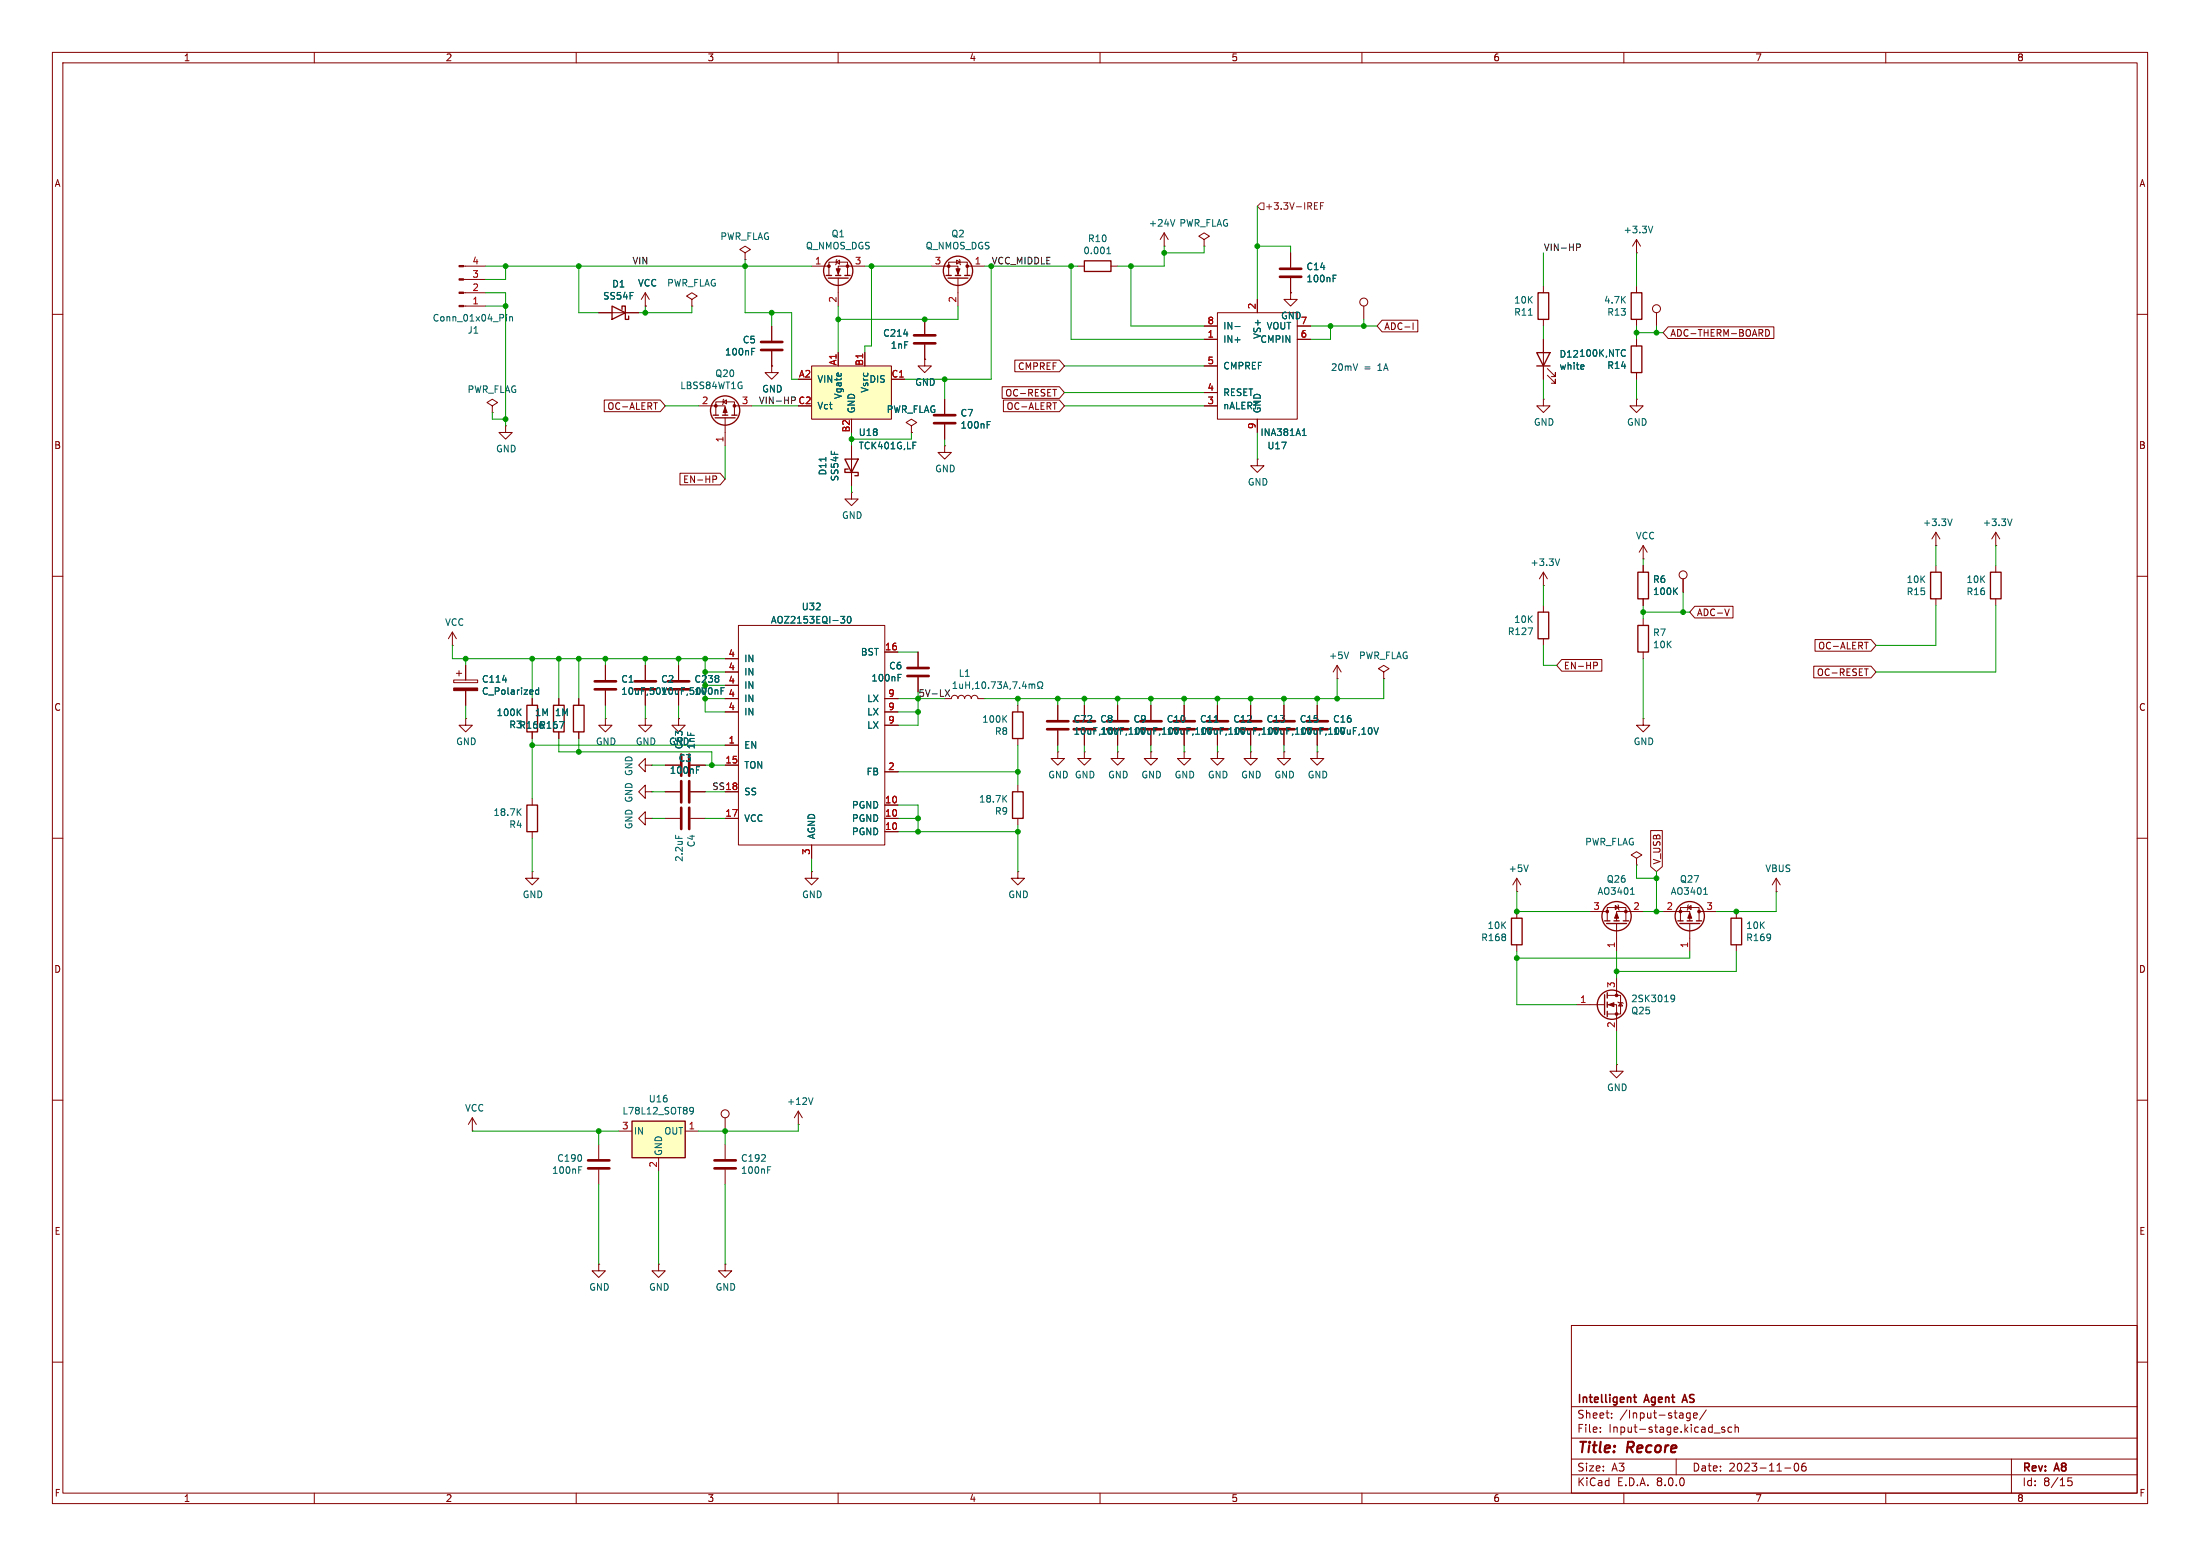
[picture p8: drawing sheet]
<svg xmlns="http://www.w3.org/2000/svg" width="420mm" height="297mm" viewBox="0 0 420 297" stroke-linecap="round" stroke-linejoin="round" font-family="sans-serif">
<g fill="none" stroke="#840000" stroke-width=".19">
<path d="M10 10h400v277h-400zM12 12h396v273h-396zM60 10v2M110 10v2M160 10v2M210 10v2M260 10v2M310 10v2M360 10v2M10 60h2M132.1 57.2l1-.7-1-.6-1 .6 1 .7v1.2M132.1 58.4h.1"/>
<path d="M142.2 48.3l1.1-.7-1.1-.6-1 .6 1 .7v1.2M142.2 49.5h.1M154.9 50.8h3.3M158.2 52.6v-2.6h3.6v2.6M159.6 50l.7-.3v.7zM159.8 49.5l-.3 1M160 53.1v5.3M165.1 50.8h-5.1v1.8M229.9 45.7l-1-.6 1-.6 1 .6-1 .6v1.3M229.9 47h.1M232.4 59.7h15.2v20.3h-15.2zM240 57.2v2.5"/>
<path d="M246.4 55.9v1.3h1.2l-1.2 1.2-1.3-1.2h1.3M246.4 55.9h.1M294.6 54.6v1.3M312.4 48.3h.1M312.4 45.7v2.6M312.4 54.6v1.3M312.4 45.7l-.7 1.3M312.4 45.7l.8 1.3M316.2 59.7v2.5M408 60h2M133.3 77.5h5.1v1.7M136.7 79.2v-2.5h3.5v2.5"/>
<path d="M138 76.7l.7-.4v.8zM138.2 76.2l-.3 1M138.4 79.8v5.3M140.2 77.5h3.3M147.3 69.9v1.2h1.3l-1.3 1.3-1.3-1.3h1.3M147.3 69.9h.1M147.3 62.2v2.8M147.3 67.1v2.8M229.9 77.5h2.5M229.9 64.8h2.5M229.9 74.9h2.5M229.9 69.9h2.5"/>
<path d="M229.9 62.2h2.5M247.6 64.8h2.6M247.6 62.2h2.6M294.6 76.2v1.3h1.3l-1.3 1.2-1.2-1.2h1.2M294.6 76.2h.1M294.6 61v1.2M294.6 64.8v7.6M295.4 71.6l1.5 1.6v-.8v.8h-.7M295.4 70.4l1.5 1.5v-.8v.8h-.7M312.4 76.2v1.3h1.3l-1.3 1.2-1.3-1.2h1.3M312.4 76.2h.1M312.4 61v1.2"/>
<path d="M312.4 64.8v1.2M312.4 71.1v1.3M240 87.6v1.3h1.3l-1.3 1.3-1.2-1.3h1.2M240 87.6h.1M240 80v2.6M10 110h2M313.7 106.7h.1M313.7 104.1l-.8 1.3M313.7 104.1v2.6M313.7 108v1.2M313.7 114.3v1.3M313.7 104.1l.8 1.3"/>
<path d="M408 110h2M86.6 129.8h4.6v.5h-4.6zM87.1 128.5h1M87.6 128v1M88.9 137.2v1.2h1.3l-1.3 1.3-1.3-1.3h1.3M88.9 137.2h.1M88.9 127v2.8M88.9 131.8v2.8M101.6 133.4v1.2M101.6 139.7v1.3M106.7 133.4v1.2M106.7 139.7v1.3"/>
<path d="M129.5 127v2.8M129.5 131.8v2.8M175.3 124.5v2.8M175.3 129.3v2.8M180.3 133.4h1.3a.64 .64 0 0 1 .6-.7 .64 .64 0 0 1 .7 .7 .64 .64 0 0 1 .6-.7 .64 .64 0 0 1 .6 .7 .64 .64 0 0 1 .7-.7 .64 .64 0 0 1 .6 .7 .64 .64 0 0 1 .7-.7 .64 .64 0 0 1 .6 .7h1.3M194.3 134.6v1.3M10 160h2M101.6 152.4v1.3M101.6 158.8v1.2M194.3 141v1.2M194.3 149.9v1.2M194.3 156.2v1.3"/>
<path d="M201.9 143.5v1.3h1.3l-1.3 1.3-1.2-1.3h1.2M201.9 143.5h.1M207 143.5v1.3h1.3l-1.3 1.3-1.3-1.3h1.3M207 143.5h.1M408 160h2M194.3 166.4v1.2h1.3l-1.3 1.3-1.3-1.3h1.3M194.3 166.4h.1M10 210h2M408 210h2M10 260h2M300 253h108v32h-108zM408 260h2"/>
<path d="M300 278.5h108M300 274.5h108M300 268.5h108M305.5 273.2v.2M305.5 272.5v.1M307.7 270.5v.2M307.7 269.8v.1M320 278.5v3M322.7 269.7v1.2l-.3 .3-.4-.1M322.7 269.8l-.5-.1-.3 .3 .2 .6h.6M323.3 270.2l.7-.2-.1-.2-.4-.1-.2 .2 .1 .7h.5M325.7 269.1l-1.3 1.9"/>
<path d="M327.2 273.5h1.2M329.2 272.5l-.3-.1-.2 .2v.2l.5 .2v.3h-.5M330.6 272.5l-.4-.1-.3 .3 .1 .6h.6M331.2 272.5l.2-.1 .4 .1 .1 .9M331.2 271.9v1.5M342.7 279.4l.2-.1a.8 .8 0 0 1 .5 .7 .8 .8 0 0 1-.5 .8 1 1 0 0 1-.2-1.4zM344.7 279.3a.59 .59 0 0 0-.8 .6v.6l.2 .2 .4 .1 .2-.2 .1-.5-.1-.2h-.5l-.3 .2M384 278.5v6.5M60 285v2M110 285v2M160 285v2M210 285v2"/>
<path d="M260 285v2M300 281.5h108M310 285v2M340.7 280.2h1.2M360 285v2M395.5 282.1h-.7l-.1 .7 .2-.1h.5l.2 .2-.1 .5-.2 .2-.6-.2"/>
<circle cx="316.2" cy="58.9" r=".76"/>
</g>
<path d="M311.8 266.7h.6M312 266.2v1.3l.4 .2M321.3 267.3h.7M321.6 266.2l-.5 1.5" fill="none" stroke="#840000" stroke-width=".3"/>
<g fill="none" stroke="#840000" stroke-width=".25">
<path d="M157.7 52.6h1M158.1 53.1h3.8M159.5 52.6h1M161.3 52.6h1M293.6 55.9h2.1v5.1h-2.1zM311.4 55.9h2v5.1h-2zM136.1 79.2h1.1M136.5 79.8h3.8M137.9 79.2h1M139.7 79.2h1M293.4 67.3h2.5l-1.3 2.6zM293.4 69.9h2.5"/>
<path d="M311.4 66h2v5.1h-2zM312.7 109.2h2v5.1h-2zM100.6 134.6h2v5.1h-2zM105.7 134.6h2v5.1h-2zM193.3 135.9h2v5.1h-2zM100.6 153.7h2v5.1h-2zM193.3 151.1h2v5.1h-2z"/>
<circle cx="160" cy="51.7" r="2.79"/>
<circle cx="138.4" cy="78.4" r="2.79"/>
</g>
<g fill="none" stroke="#006464" stroke-width=".19">
<path d="M315.5 43.2l-.4 1.2M143.5 67.1h.4M143.5 66.5h.6M235.8 62.3h.9M291.8 60.2h.7M302.2 69.6l.2 .3-.6 .2M302.3 70.4l-.1 .1M310 66.7l.3 .2M310.3 67.9l-.3 .1M248.6 83.1h.7M248.9 82l.1-.1v1.2M319.7 112.8l.5 .7"/>
<path d="M320.2 112.2l-.7 .7M95.9 129.8h.8M98.9 135.9l.6 .7M99.5 135.3l-.8 .8M102.8 131.3v1.2M102.8 131.7h-.3l-.3 .2 .1 .6h.5M137.7 131.9h.4M137.7 131.3h.6M171.4 129.3h.5M171.4 128.7h.6M181.9 131.4h.8M181.9 130.5l.4-.4v1.3"/>
<path d="M183.2 130.6l.1 .8h.3l.2-.1M183.8 130.6v.8M184.4 130.1v1.3M184.4 130.7h.7M185.1 130.1v1.3M185.8 131.4l-.2 .2M186.2 131.4h.8M186.2 130.5l.4-.4v1.3M187.6 130.2l.1-.1a.68 .68 0 0 1 .5 .7 .68 .68 0 0 1-.5 .6 .84 .84 0 0 1-.1-1.2zM188.7 131.3v.1M189.2 130.1h.8l-.5 1.3M190.4 130.1h.8l-.4 .5 .3 .1v.6l-.1 .1-.6-.1"/>
<path d="M191.6 131.4l.4-1.3 .4 1.3M191.6 137.1l.6 .8M191.7 131.1h.6M192.2 136.6l-.7 .7M192.9 131.4l-.1 .2M193.3 130.1h.9l-.6 1.3M194.6 131.3v.1M195.5 130.1l-.3 .9h.8M195.8 130.6v.8M196.5 130.6v.8M196.5 130.7l.3-.1 .2 .1M197 130.7l.2-.1h.3v.8"/>
<path d="M197 130.7v.7M198.1 131.4h.3v-.2a.54 .54 0 0 1-.3-.8 .54 .54 0 0 1 .8-.2l.2 .6-.3 .4v.2h.3M98.9 154.9l.6 .7M99.5 154.4l-.8 .7M191.6 152.4l.6 .7M192.2 151.8l-.7 .8"/>
</g>
<g fill="#840000" stroke="#840000" stroke-width=".19">
<path d="M159.6 51.3h.8l-.4 1z"/>
<path d="M138.4 77.7l.4 1h-.8z"/>
<path d="M86.6 131.3h4.6v.5h-4.6z"/>
<circle cx="161.8" cy="50.8" r=".25"/>
<circle cx="158.2" cy="50.8" r=".25"/>
<circle cx="136.7" cy="77.5" r=".25"/>
<circle cx="140.2" cy="77.5" r=".25"/>
</g>
<path d="M145.3 66.8h4.1M145.3 65.3h4.1M127.5 131.6h4.1M127.5 130h4.1M173.2 129h4.1M173.2 127.5h4.1" fill="none" stroke="#840000" stroke-width=".51"/>
<path d="M154.9 69.9h15.3v10.1h-15.3z" fill="#ffffc2"/>
<g fill="none" stroke="#840000" stroke-width=".19">
<path d="M260.3 58.4v2.6M154.9 69.9h15.3v10.1h-15.3zM160 67.3v2.6M165.1 67.3v2.6M170.2 72.4h2.5M162.6 94v1.3h1.2l-1.2 1.2-1.3-1.2h1.3M162.6 94h.1M162.6 85.1v7.6"/>
<circle cx="260.4" cy="57.7" r=".76"/>
</g>
<path d="M157.7 87.3v.7M174.3 84.4h.6" fill="none" stroke="#006464" stroke-width=".19"/>
<path d="M161.3 87.6h2.5l-1.2 2.6zM161.9 89.5h-.6v.7h2.5v.6h-.6" fill="none" stroke="#840000" stroke-width=".25"/>
<path d="M120.6 214h10.2v7h-10.2z" fill="#ffffc2"/>
<g fill="none" stroke="#840000" stroke-width=".25">
<path d="M116.8 58.4l2.6 1.3-2.6 1.3zM118.7 59.1v-.7h.7v2.6h.6v-.7M180.6 52.6h1M181 53.1h3.8M182.4 52.6h1M184.1 52.6h1.1M207 49.8h5.1v2h-5.1zM293.6 116.8h2.1v5.1h-2.1zM312.7 119.4h2v5.1h-2zM368.6 109.2h2v5.1h-2zM380 109.2h2v5.1h-2zM109.5 134.6h2v5.1h-2z"/>
<path d="M288.5 175.3h2.1v5h-2.1zM306.3 175.8h1M306.7 176.3h3.8M308.1 175.8h1M309.9 175.8h1M320.3 175.8h1M320.7 176.3h3.8M322.1 175.8h1M323.8 175.8h1.1M330.5 175.3h2v5h-2zM306.3 189.9v3.8M306.8 189.5v1"/>
<path d="M306.8 191.3v1M306.8 193v1.1M120.6 214h10.2v7h-10.2z"/>
<circle cx="182.9" cy="51.7" r="2.79"/>
<circle cx="308.6" cy="174.9" r="2.79"/>
<circle cx="322.6" cy="174.9" r="2.79"/>
<circle cx="307.7" cy="191.8" r="2.79"/>
</g>
<g fill="none" stroke="#840000" stroke-width=".19">
<path d="M88.5 50.8h4.2M88.5 53.3h4.2M88.5 55.9h4.2M88.5 58.4h4.2M114.3 59.7h7.6M123.2 58.4h.1M123.2 55.9l-.8 1.3M123.2 55.9v2.5M123.2 55.9l.8 1.3M177.8 50.8h5.1v1.8M181.1 52.6v-2.6h3.6v2.6M182.6 49.7l.7 .3-.7 .4z"/>
<path d="M182.9 53.1v5.3M183.1 49.5l.3 1M184.7 50.8h3.3M205.7 50.8h1.3M212.1 50.8h1.3M222.2 47h.1M222.2 44.5l.8 1.2M222.2 44.5v2.5M222.2 44.5l-.7 1.2M240 57.2v2.5M246.4 55.9h.1M246.4 48.3v2.8"/>
<path d="M246.4 53.1v2.8M94 77.5l1-.7-1-.6-1 .6 1 .7v1.2M94 78.7h.1M115.4 76.4h10.6l1 1.1-1 1.1h-10.6zM124.8 76.9h.7M147.3 69.9h.1M147.3 62.2v2.8M147.3 67.1v2.8M160 67.3v2.6M165.1 67.3v2.6M170.2 72.4h2.5M176.5 68.6v1.3h1.3l-1.3 1.2-1.2-1.2h1.2"/>
<path d="M176.5 68.6h.1M176.5 61v2.8M176.5 65.8v2.8M180.3 76.2v2.8M191.3 73.8h10.9l1 1.1-1 1.1h-10.9zM191.6 76.4h10.6l1 1.1-1 1.1h-10.6zM193.7 68.7h8.5l1 1.2-1 1.1h-8.5zM201 74.3h.7M201 76.9h.7M229.9 64.8h2.5M229.9 77.5h2.5M229.9 74.9h2.5"/>
<path d="M229.9 69.9h2.5M229.9 62.2h2.5M247.6 64.8h2.6M247.6 62.2h2.6M263.8 61.1h6.9v2.2h-6.9l-.9-1.1zM269.8 61.6v1.3M294.6 64.8v2.5M294.6 69.9v2.5M312.4 64.8v1.2M312.4 71.1v1.3M318.5 62.4h20.1v2.2h-20.1l-1-1.1zM337.1 62.9a.64 .64 0 0 1 .7 .6 .64 .64 0 0 1-.7 .7z"/>
<path d="M96.5 81.3v1.3h1.3l-1.3 1.2-1.3-1.2h1.3M96.5 81.3h.1M129.8 90.3h7.7l.9 1.1-.9 1.2h-7.7zM136.1 90.8h.5l.2 .3-.1 .3-.6 .1M162.6 85.1v2.5M162.6 90.2v2.5M174 81.3l1-.7-1-.6-1 .6 1 .7v1.3M174 82.6h.1M180.3 85.1v1.3h1.3l-1.3 1.2-1.2-1.2h1.2M180.3 85.1h.1M180.3 81v2.8M240 80v2.6"/>
<path d="M141 119.4h27.9v41.9h-27.9zM294.6 111.8h.1M294.6 109.2l-.7 1.3M294.6 109.2v2.6M294.6 115.6v1.2M294.6 109.2l.8 1.3M313.7 108v1.2M313.7 114.3v1.3M313.7 118.1v1.3M321.3 110.5v2.5M323.5 115.7h7.3v2.3h-7.3l-.9-1.2zM330.1 116.2l-.4 1.3"/>
<path d="M369.6 104.1h.1M369.6 101.6l-.8 1.3M369.6 101.6v2.5M369.6 108v1.2M369.6 114.3v1.3M369.6 101.6l.7 1.3M381 104.1h.1M381 101.6l-.8 1.3M381 101.6v2.5M381 108v1.2M381 114.3v1.3M381 101.6l.8 1.3"/>
<path d="M86.4 123.2h.1M86.4 120.7l-.8 1.2M86.4 120.7v2.5M86.4 120.7l.7 1.2M88.9 127v2.8M88.9 131.8v2.8M101.6 133.4v1.2M101.6 139.7v1.3M106.7 133.4v1.2M106.7 139.7v1.3M110.5 133.4v1.2M110.5 139.7v1.3"/>
<path d="M115.6 137.2v1.2h1.2l-1.2 1.3-1.3-1.3h1.3M115.6 137.2h.1M115.6 127v2.8M115.6 131.8v2.8M123.2 137.2v1.2h1.3l-1.3 1.3-1.3-1.3h1.3M123.2 137.2h.1M123.2 127v2.8M123.2 131.8v2.8M129.5 137.2v1.2h1.3l-1.3 1.3-1.2-1.3h1.2M129.5 137.2h.1M129.5 127v2.8M129.5 131.8v2.8"/>
<path d="M138.4 135.9h2.6M138.4 133.4h2.6M138.4 130.8h2.6M138.4 128.3h2.6M138.4 125.7h2.6M168.9 124.5h2.5M168.9 135.9h2.5M168.9 133.4h2.5M168.9 138.4h2.5M175.3 124.5v2.8M175.3 129.3v2.8M201.9 134.6v2.8"/>
<path d="M201.9 139.4v2.8M207 134.6v2.8M207 139.4v2.8M213.4 134.6v2.8M213.4 139.4v2.8M219.7 134.6v2.8M219.7 139.4v2.8M226.1 134.6v2.8M226.1 139.4v2.8M232.4 134.6v2.8M232.4 139.4v2.8M238.8 134.6v2.8"/>
<path d="M238.8 139.4v2.8M245.1 134.6v2.8M245.1 139.4v2.8M251.5 134.6v2.8M251.5 139.4v2.8M255.3 129.5h.1M255.3 127l-.8 1.3M255.3 127v2.5M255.3 127l.7 1.3M264.2 128.3l1-.7-1-.6-1.1 .6 1.1 .7v1.2M264.2 129.5h.1M294.6 121.9v1.3"/>
<path d="M298.1 125.9h7.7v2.2h-7.7l-.9-1.1zM304.2 126.4h.5l.3 .2-.2 .4-.6 .1M313.7 137.2v1.2h1.3l-1.3 1.3-1.3-1.3h1.3M313.7 137.2h.1M313.7 124.5v1.2M346.3 127.2h10.9l.9 1.1-.9 1.1h-10.9zM346.5 122.1h10.7l.9 1.1-.9 1.1h-10.7zM355.9 127.7h.7M355.9 122.6h.7M123.2 151.1v-1.2l-1.3 1.2 1.3 1.3v-1.3h1.3M123.2 146.1v-1.3l-1.3 1.3 1.3 1.2v-1.2h1.3M123.2 156.2v-1.3l-1.3 1.3 1.3 1.3v-1.3h1.3"/>
<path d="M124.5 151.1h.1M124.5 146.1h.1M124.5 156.2h.1M127 156.2h2.8M127 146.1h2.8M127 151.1h2.8M131.8 156.2h2.8M131.8 146.1h2.8M131.8 151.1h2.8M138.4 156.2h2.6M138.4 146.1h2.6M138.4 151.1h2.6"/>
<path d="M138.4 142.2h2.6M168.9 156.2h2.5M168.9 158.8h2.5M168.9 153.7h2.5M168.9 147.3h2.5M213.4 143.5v1.3h1.2l-1.2 1.3-1.3-1.3h1.3M213.4 143.5h.1M219.7 143.5v1.3h1.3l-1.3 1.3-1.3-1.3h1.3M219.7 143.5h.1M226.1 143.5v1.3h1.2l-1.2 1.3-1.3-1.3h1.3M226.1 143.5h.1M232.4 143.5v1.3h1.3l-1.3 1.3-1.3-1.3h1.3"/>
<path d="M232.4 143.5h.1M238.8 143.5v1.3h1.2l-1.2 1.3-1.3-1.3h1.3M238.8 143.5h.1M245.1 143.5v1.3h1.3l-1.3 1.3-1.3-1.3h1.3M245.1 143.5h.1M251.5 143.5v1.3h1.2l-1.2 1.3-1.3-1.3h1.3M251.5 143.5h.1M315.1 158.5h2.2v6.9l-1.1 1-1.1-1zM101.6 166.4v1.2h1.3l-1.3 1.3-1.3-1.3h1.3M101.6 166.4h.1M154.9 166.4v1.2h1.3l-1.3 1.3-1.2-1.3h1.2M154.9 166.4h.1"/>
<path d="M154.9 161.3v2.5M289.6 170.2h.1M289.6 167.6v2.6M289.6 174v1.3M289.6 167.6l-.8 1.3M289.6 167.6l.7 1.3M303.5 174h3.3M306.8 175.8v-2.6h3.6v2.6M308.4 172.8l.6 .4-.6 .4zM308.6 176.3v5.3M308.9 172.7l.2 1M312.4 163.8l1-.6-1-.6-1 .6 1 .6v1.3"/>
<path d="M312.4 165.1h.1M313.7 174h-5.1v1.8M317.5 174h5.1v1.8M320.8 175.8v-2.6h3.6v2.6M322.2 173.2l.6-.4v.8zM322.3 172.7l-.2 1M322.6 176.3v5.3M324.4 174h3.3M331.5 174v1.3M339.1 170.2h.1M339.1 167.6l-.8 1.3M339.1 167.6v2.6"/>
<path d="M339.1 167.6l.8 1.3M289.6 180.3v1.3M301 191.8h5.3M306.8 191.8h1.8v5.1M306.8 190h2.6v3.5h-2.6M308.6 186.7v3.3M308.9 191.3l1 .2M309.4 191.4l.4 .6h-.8zM331.5 180.3v1.3M90.2 215.9h.1M90.2 213.4l-.8 1.2M90.2 213.4v2.5"/>
<path d="M90.2 213.4l.7 1.2M114.3 218.4v2.8M118.1 215.9h2.5M130.8 215.9h2.5M138.4 213.4v2.5M138.4 218.4v2.8M152.4 214.6h.1M152.4 212.1l-.8 1.3M152.4 212.1v2.5M152.4 212.1l.8 1.3M308.6 203.2v1.3h1.3l-1.3 1.2-1.3-1.2h1.3M308.6 203.2h.1"/>
<path d="M114.3 223.3v2.8M125.7 221v2.5M138.4 223.3v2.8M114.3 241.3v1.3h1.3l-1.3 1.2-1.3-1.2h1.3M114.3 241.3h.1M125.7 241.3v1.3h1.3l-1.3 1.2-1.2-1.2h1.2M125.7 241.3h.1M138.4 241.3v1.3h1.3l-1.3 1.2-1.2-1.2h1.2M138.4 241.3h.1"/>
<circle cx="321.3" cy="109.7" r=".76"/>
<circle cx="138.4" cy="212.6" r=".76"/>
</g>
<g fill="none" stroke="#006464" stroke-width=".19">
<path d="M211.3 48.4h.7M211.3 47.5l.4-.3v1.2M224.3 41.9l-.4 1.3M254.5 53.1h.4M254.5 52.5h.6M96.7 60v.1M96.7 60.4v.9M97.3 60.4v.9M97.3 60.6l.2-.2 .3 .1v.8M143.5 67.1h.4M143.5 66.5h.6M172.5 63.8h.8"/>
<path d="M235.8 62.3h.9M302.2 69.6l.2 .3-.6 .2M302.3 70.4l-.1 .1M310 66.7l.3 .2M310.3 67.9l-.3 .1M157.7 87.3v.7M174.3 84.4h.6M188.5 81.1h.4M188.5 80.5h.6M248.6 83.1h.7M248.9 82l.1-.1v1.2M372.7 99.1l-.5 1.2"/>
<path d="M384.1 99.1l-.4 1.2M160.5 117.7h.8l-.5 .4 .4 .2 .1 .4-.3 .2h-.3M161.9 117.7h.1a.68 .68 0 0 1 .5 .6 .68 .68 0 0 1-.5 .6 .84 .84 0 0 1-.1-1.2zM291.7 119.9h.9l-.6 1.2M297.7 106.7l-.4 1.2M319.7 112.8l.5 .7M320.2 112.2l-.7 .7M95.9 129.8h.8M98.9 135.9l.6 .7M99.5 135.3l-.8 .8M102.8 131.3v1.2M102.8 131.7h-.3l-.3 .2 .1 .6h.5"/>
<path d="M106.8 137.7h.9l-.6 1.3M137.7 131.9h.4M137.7 131.3h.6M171.4 129.3h.5M171.4 128.7h.6M231.8 137.8h.7M257.5 124.5l-.5 1.2M262.3 138.9l.4 1.3 .4-1.3M129 159.4v.6M133 147h.4M133 146.3h.6M291.8 165.1l-.5 1.3"/>
<path d="M311.3 170.7h.7M325.2 170.7h.8M319.1 190l.4-.1 .2 .3a.84 .84 0 0 1-.4 1h-.2M319.7 190.5l-.2 .2h-.4M131.7 211.5l.4-.1 .3 .2a.84 .84 0 0 1-.4 1h-.2M132.4 211.9l-.3 .3-.4-.2M155.2 209.5l-.4 1.3M110.5 223.3h.4M110.5 222.7h.6M146.5 223.3h.5M146.5 222.7h.6"/>
</g>
<g fill="none" stroke="#840000" stroke-width=".51">
<path d="M244.3 52.8h4.1M244.3 51.3h4.1M174.5 65.5h4.1M174.5 64h4.1M178.3 79.2h4.1M178.3 80.8h4.1M113.5 131.6h4.1M113.5 130h4.1M121.2 131.6h4M121.2 130h4M199.9 139.2h4.1M199.9 137.7h4.1"/>
<path d="M205 139.2h4M205 137.7h4M211.3 139.2h4.1M211.3 137.7h4.1M217.7 139.2h4M217.7 137.7h4M224 139.2h4.1M224 137.7h4.1M230.4 139.2h4M230.4 137.7h4M236.7 139.2h4.1M236.7 137.7h4.1"/>
<path d="M243.1 139.2h4M243.1 137.7h4M249.4 139.2h4.1M249.4 137.7h4.1M130 144v4.1M130 149.1v4.1M130 154.2v4M131.6 144v4.1M131.6 149.1v4.1M131.6 154.2v4M112.3 223h4M112.3 221.5h4"/>
<path d="M136.4 223h4.1M136.4 221.5h4.1"/>
</g>
<g fill="#840000" stroke="#840000" stroke-width=".19">
<path d="M322.6 174.2l.4 1.1h-.8z"/>
<path d="M307.1 191.8l1-.4v.8z"/>
<path d="M182.5 51.3h.8l-.4 1z"/>
<path d="M308.6 174.2l.4 1.1h-.8z"/>
<path d="M87.6 50.7h.9v.2h-.9z"/>
<path d="M87.6 53.2h.9v.3h-.9z"/>
<path d="M87.6 55.8h.9v.2h-.9z"/>
<path d="M87.6 58.3h.9v.2h-.9z"/>
<circle cx="320.8" cy="174" r=".25"/>
<circle cx="324.4" cy="174" r=".25"/>
<circle cx="308.6" cy="193.5" r=".25"/>
<circle cx="308.6" cy="190" r=".25"/>
<circle cx="181.1" cy="50.8" r=".25"/>
<circle cx="184.7" cy="50.8" r=".25"/>
<circle cx="310.4" cy="174" r=".25"/>
<circle cx="306.8" cy="174" r=".25"/>
</g>
<path d="M240.7 38.7h.6v1.3h-.6l-.7-.6zM250.9 39.3h.5M250.9 39.9h.6M250.9 38.7h.6M252.1 39.3h.4M252.7 38.7h-.6v1.2" fill="none" stroke="#725600" stroke-width=".19"/>
<path d="M301 46.6h.5l.2 .2-.1 .4h-.6M151.1 75.8h.5l.2 .2M151.8 76.2l-.2 .2h-.5M180.4 131.7l.9 1.2M181.3 131.7l-.9 1.2" fill="none" stroke="#0f0f0f" stroke-width=".19"/>
<g fill="none" stroke="#009600" stroke-width=".19">
<path d="M240 39.4v17.8M92.7 50.8h62.2M92.7 55.9h3.8v25.4M92.7 58.4h3.8M96.5 50.8v2.5h-3.8M110.5 50.8v8.9h3.8M123.2 58.4v1.3M132.1 58.4v1.3h-10.2M142.2 49.5v10.2h8.9v12.7h1.3M147.3 59.7v2.5M160 58.4v8.9M165.1 50.8h12.7"/>
<path d="M166.4 50.8v15.2h-1.3v1.3M182.9 58.4v2.6h-22.9M188 50.8h17.7M189.2 50.8v21.6h-16.5M204.5 50.8v14h25.4M215.9 50.8v11.4h14M222.2 47v3.8h-8.8M229.9 47v1.3h-7.7M240 47h6.4v1.3M294.6 48.3v6.3M312.4 48.3v6.3M94 78.7v1.3h2.5"/>
<path d="M127 77.5h6.3M143.5 77.5h8.9M180.3 72.4v3.8M203.2 77.5h26.7M203.2 74.9h26.7M203.2 69.9h26.7M250.2 62.2h12.7M254 62.2v2.6h-3.8M260.3 61v1.2M294.6 62.2v2.6M294.6 72.4v3.8M312.4 62.2v2.6"/>
<path d="M312.4 72.4v3.8M312.4 63.5h5.1M316.2 62.2v1.3M138.4 85.1v6.3M162.6 82.6v2.5M162.6 92.7v1.3M174 82.6v1.2h-11.4M180.3 83.8v1.3M240 82.6v5M294.6 111.8v3.8M313.7 106.7v1.3M313.7 115.6v2.5"/>
<path d="M313.7 116.8h8.9M321.3 113v3.8M369.6 115.6v7.6h-11.5M369.6 104.1v3.9M381 104.1v3.9M381 115.6v12.7h-22.9M86.4 123.2v2.5h52M88.9 125.7v1.3M88.9 134.6v2.6M101.6 125.7v7.7M106.7 125.7v7.7M110.5 125.7v7.7"/>
<path d="M115.6 125.7v1.3M115.6 134.6v2.6M123.2 125.7v1.3M123.2 134.6v2.6M129.5 125.7v1.3M129.5 134.6v2.6M134.6 133.4h3.8M134.6 128.3h3.8M134.6 125.7v10.2h3.8M134.6 130.8h3.8M171.4 133.4h8.9M171.4 124.5h3.9"/>
<path d="M171.4 135.9h3.9M175.3 133.4v5h-3.9M194.3 133.4v1.2M201.9 133.4v1.2M207 133.4v1.2M213.4 133.4v1.2M219.7 133.4v1.2M226.1 133.4v1.2M232.4 133.4v1.2M238.8 133.4v1.2M245.1 133.4v1.2M251.5 133.4v1.2"/>
<path d="M255.3 129.5v3.9M264.2 129.5v3.9h-76.2M294.6 123.2v3.8h2.6M313.7 125.7v11.5M101.6 141v11.4M101.6 142.2h36.8M106.7 141v2.5h29.2v2.6M110.5 141v2.5M124.5 151.1h2.5M124.5 156.2h2.5M124.5 146.1h2.5M134.6 151.1h3.8"/>
<path d="M134.6 156.2h3.8M134.6 146.1h3.8M171.4 153.7h3.9v5.1M171.4 156.2h3.9M171.4 158.8h22.9M171.4 147.3h22.9M194.3 142.2v7.7M194.3 157.5v8.9M201.9 142.2v1.3M207 142.2v1.3M213.4 142.2v1.3M219.7 142.2v1.3"/>
<path d="M226.1 142.2v1.3M232.4 142.2v1.3M238.8 142.2v1.3M245.1 142.2v1.3M251.5 142.2v1.3M101.6 160v6.4M154.9 163.8v2.6M289.6 170.2v3.8h13.9M312.4 165.1v2.5h3.8M313.7 174h3.8M316.2 166.4v7.6M339.1 170.2v3.8h-11.4"/>
<path d="M289.6 181.6v10.2h11.4M308.6 181.6v5.1M308.6 196.9v6.3M322.6 181.6v1.3h-33M331.5 181.6v3.8h-22.9M90.2 215.9h27.9M114.3 215.9v2.5M138.4 215.9v2.5M152.4 214.6v1.3h-19.1M114.3 226.1v15.2M125.7 223.5v17.8M138.4 226.1v15.2"/>
</g>
<g fill="#009600" stroke="#009600" stroke-width=".19">
<circle cx="110.5" cy="50.8" r=".46"/>
<circle cx="142.2" cy="50.8" r=".46"/>
<circle cx="106.7" cy="125.7" r=".46"/>
<circle cx="110.5" cy="125.7" r=".46"/>
<circle cx="115.6" cy="125.7" r=".46"/>
<circle cx="96.5" cy="58.4" r=".46"/>
<circle cx="96.5" cy="50.8" r=".46"/>
<circle cx="123.2" cy="125.7" r=".46"/>
<circle cx="96.5" cy="80" r=".46"/>
<circle cx="110.5" cy="143.5" r=".46"/>
<circle cx="101.6" cy="142.2" r=".46"/>
<circle cx="135.9" cy="146.1" r=".46"/>
<circle cx="134.6" cy="133.4" r=".46"/>
<circle cx="134.6" cy="130.8" r=".46"/>
<circle cx="134.6" cy="125.7" r=".46"/>
<circle cx="134.6" cy="128.3" r=".46"/>
<circle cx="175.3" cy="133.4" r=".46"/>
<circle cx="101.6" cy="125.7" r=".46"/>
<circle cx="88.9" cy="125.7" r=".46"/>
<circle cx="129.5" cy="125.7" r=".46"/>
<circle cx="175.3" cy="135.9" r=".46"/>
<circle cx="162.6" cy="83.8" r=".46"/>
<circle cx="123.2" cy="59.7" r=".46"/>
<circle cx="147.3" cy="59.7" r=".46"/>
<circle cx="213.4" cy="133.4" r=".46"/>
<circle cx="207" cy="133.4" r=".46"/>
<circle cx="201.9" cy="133.4" r=".46"/>
<circle cx="194.3" cy="147.3" r=".46"/>
<circle cx="194.3" cy="158.8" r=".46"/>
<circle cx="194.3" cy="133.4" r=".46"/>
<circle cx="160" cy="61" r=".46"/>
<circle cx="166.4" cy="50.8" r=".46"/>
<circle cx="176.5" cy="61" r=".46"/>
<circle cx="180.3" cy="72.4" r=".46"/>
<circle cx="175.3" cy="158.8" r=".46"/>
<circle cx="175.3" cy="156.2" r=".46"/>
<circle cx="138.4" cy="215.9" r=".46"/>
<circle cx="114.3" cy="215.9" r=".46"/>
<circle cx="289.6" cy="182.9" r=".46"/>
<circle cx="308.6" cy="185.4" r=".46"/>
<circle cx="331.5" cy="174" r=".46"/>
<circle cx="226.1" cy="133.4" r=".46"/>
<circle cx="232.4" cy="133.4" r=".46"/>
<circle cx="219.7" cy="133.4" r=".46"/>
<circle cx="204.5" cy="50.8" r=".46"/>
<circle cx="215.9" cy="50.8" r=".46"/>
<circle cx="222.2" cy="48.3" r=".46"/>
<circle cx="240" cy="47" r=".46"/>
<circle cx="312.4" cy="63.5" r=".46"/>
<circle cx="260.3" cy="62.2" r=".46"/>
<circle cx="254" cy="62.2" r=".46"/>
<circle cx="316.2" cy="63.5" r=".46"/>
<circle cx="313.7" cy="116.8" r=".46"/>
<circle cx="321.3" cy="116.8" r=".46"/>
<circle cx="316.2" cy="174" r=".46"/>
<circle cx="316.2" cy="167.6" r=".46"/>
<circle cx="289.6" cy="174" r=".46"/>
<circle cx="245.1" cy="133.4" r=".46"/>
<circle cx="238.8" cy="133.4" r=".46"/>
<circle cx="251.5" cy="133.4" r=".46"/>
<circle cx="255.3" cy="133.4" r=".46"/>
</g>
<g font-size="2.8" fill="#840000">
<text x="301" y="277.9">Title:</text>
<text x="310.6" y="277.9">Recore</text>
</g>
<g font-size="2.1" fill="#840000">
<text x="301" y="268.2">Intelligent</text>
<text x="314.1" y="268.2">Agent</text>
<text x="322" y="268.2">AS</text>
<text x="301" y="273.7">File:</text>
<text x="301" y="271">Sheet:</text>
<text x="307.1" y="273.7">Input-stage.kicad_sch</text>
<text x="309.2" y="271">/Input-stage/</text>
<text x="301" y="281.1">Size:</text>
<text x="307.6" y="281.1">A3</text>
<text x="323" y="281.1">Date:</text>
<text x="330" y="281.1">2023-11-06</text>
<text x="386" y="281.3">Rev:</text>
<text x="392.4" y="281.3">A8</text>
<text x="301" y="283.9">KiCad</text>
<text x="308.7" y="283.9">E.D.A.</text>
<text x="316.3" y="283.9">8.0.0</text>
<text x="386" y="283.9">Id:</text>
<text x="390.1" y="283.9">8/15</text>
</g>
<g font-size="1.8" fill="#840000">
<text x="35" y="11.9">1</text>
<text x="85" y="11.9">2</text>
<text x="135" y="11.9">3</text>
<text x="185" y="11.9">4</text>
<text x="235" y="11.9">5</text>
<text x="285" y="11.9">6</text>
<text x="335" y="11.9">7</text>
<text x="385" y="11.9">8</text>
<text x="10.3" y="35.9">A</text>
<text x="408.3" y="35.9">A</text>
<text x="264.2" y="63.2">ADC-I</text>
<text x="318.8" y="64.5">ADC-THERM-BOARD</text>
<text x="194.2" y="70.8">CMPREF</text>
<text x="191.8" y="75.9">OC-RESET</text>
<text x="115.9" y="78.4">OC-ALERT</text>
<text x="192.1" y="78.4">OC-ALERT</text>
<text x="10.3" y="85.9">B</text>
<text x="408.2" y="85.9">B</text>
<text x="130.3" y="92.4">EN-HP</text>
<text x="323.8" y="117.8">ADC-V</text>
<text x="347" y="124.1">OC-ALERT</text>
<text x="298.4" y="128">EN-HP</text>
<text x="346.7" y="129.2">OC-RESET</text>
<text x="10.3" y="135.9">C</text>
<text x="408.2" y="135.9">C</text>
<text x="317.2" y="165.1" transform="rotate(-90 317.2 165.1)">V_USB</text>
<text x="10.3" y="185.9">D</text>
<text x="408.2" y="185.9">D</text>
<text x="10.3" y="235.9">E</text>
<text x="408.3" y="235.9">E</text>
<text x="10.3" y="285.9">F</text>
<text x="35" y="286.9">1</text>
<text x="85" y="286.9">2</text>
<text x="135" y="286.9">3</text>
<text x="185" y="286.9">4</text>
<text x="235" y="286.9">5</text>
<text x="285" y="286.9">6</text>
<text x="335" y="286.9">7</text>
<text x="385" y="286.9">8</text>
<text x="408.3" y="285.9">F</text>
</g>
<text font-size="1.8" fill="#725600" x="241.4" y="40.2">+3.3V-IREF</text>
<g font-size="1.8" fill="#006464">
<text x="137.4" y="46">PWR_FLAG</text>
<text x="153.7" y="47.8">Q_NMOS_DGS</text>
<text x="158.6" y="45.5">Q1</text>
<text x="176.6" y="47.8">Q_NMOS_DGS</text>
<text x="181.5" y="45.5">Q2</text>
<text x="207.6" y="46.4">R10</text>
<text x="219.2" y="43.5">+24V</text>
<text x="225.1" y="43.5">PWR_FLAG</text>
<text x="309.9" y="44.7">+3.3V</text>
<text x="206.7" y="48.7">0.001</text>
<text x="249.3" y="51.8">C14</text>
<text x="115" y="57.4">SS54F</text>
<text x="116.8" y="55.1">D1</text>
<text x="121.7" y="54.9">VCC</text>
<text x="127.3" y="54.9">PWR_FLAG</text>
<text x="249.3" y="54.1">100nF</text>
<text x="289" y="58.1">10K</text>
<text x="306.1" y="58.1">4.7K</text>
<text x="82.5" y="61.6">Conn_01x04_Pin</text>
<text x="89.2" y="63.9">J1</text>
<text x="141.7" y="65.7">C5</text>
<text x="168.5" y="64.5">C214</text>
<text x="233.4" y="65.6">IN+</text>
<text x="233.4" y="63.1">IN-</text>
<text x="240.5" y="65.6">CMPIN</text>
<text x="240.9" y="64.8" transform="rotate(-90 240.9 64.8)">VS+</text>
<text x="241.7" y="63.1">VOUT</text>
<text x="244.5" y="61.1">GND</text>
<text x="289" y="60.5">R11</text>
<text x="306.7" y="60.5">R13</text>
<text x="138.3" y="68">100nF</text>
<text x="169.9" y="66.8">1nF</text>
<text x="233.4" y="70.7">CMPREF</text>
<text x="297.6" y="68.5">D12</text>
<text x="297.6" y="70.8">white</text>
<text x="301.4" y="68.3">100K,NTC</text>
<text x="306.7" y="70.6">R14</text>
<text x="89.2" y="75.2">PWR_FLAG</text>
<text x="129.8" y="74.5">LBSS84WT1G</text>
<text x="136.5" y="72.2">Q20</text>
<text x="145.4" y="75.1">GND</text>
<text x="156" y="73.3">VIN</text>
<text x="160.9" y="76.3" transform="rotate(-90 160.9 76.3)">Vgate</text>
<text x="165.9" y="73.3">DIS</text>
<text x="166" y="75.1" transform="rotate(-90 166 75.1)">Vsrc</text>
<text x="174.6" y="73.8">GND</text>
<text x="233.4" y="75.8">RESET</text>
<text x="156" y="78.3">Vct</text>
<text x="163.4" y="79" transform="rotate(-90 163.4 79)">GND</text>
<text x="163.8" y="83.4">U18</text>
<text x="169.2" y="79">PWR_FLAG</text>
<text x="183.3" y="79.7">C7</text>
<text x="183.3" y="82">100nF</text>
<text x="233.4" y="78.3">nALERT</text>
<text x="240.5" y="83.4">INA381A1</text>
<text x="240.9" y="79" transform="rotate(-90 240.9 79)">GND</text>
<text x="292.7" y="81.5">GND</text>
<text x="310.5" y="81.5">GND</text>
<text x="94.6" y="86.5">GND</text>
<text x="163.8" y="86">TCK401G,LF</text>
<text x="241.9" y="86">U17</text>
<text x="157.9" y="90.8" transform="rotate(-90 157.9 90.8)">D11</text>
<text x="160.2" y="92" transform="rotate(-90 160.2 92)">SS54F</text>
<text x="178.4" y="90.3">GND</text>
<text x="238.1" y="92.9">GND</text>
<text x="160.7" y="99.2">GND</text>
<text x="367" y="100.6">+3.3V</text>
<text x="378.4" y="100.6">+3.3V</text>
<text x="312.2" y="103.1">VCC</text>
<text x="292.1" y="108.2">+3.3V</text>
<text x="315.5" y="111.5">R6</text>
<text x="315.5" y="113.8">100K</text>
<text x="363.9" y="113.8">R15</text>
<text x="363.9" y="111.5">10K</text>
<text x="375.3" y="113.8">R16</text>
<text x="375.3" y="111.5">10K</text>
<text x="84.9" y="119.7">VCC</text>
<text x="147.1" y="119.2">AOZ2153EQI-30</text>
<text x="153" y="116.7">U32</text>
<text x="289" y="119.1">10K</text>
<text x="164.2" y="125.3">BST</text>
<text x="287.8" y="121.4">R127</text>
<text x="315.5" y="121.6">R7</text>
<text x="315.5" y="123.9">10K</text>
<text x="91.9" y="130.5">C114</text>
<text x="118.5" y="130.5">C1</text>
<text x="126.1" y="130.5">C2</text>
<text x="132.5" y="130.5">C238</text>
<text x="142" y="131.7">IN</text>
<text x="142" y="129.1">IN</text>
<text x="142" y="126.6">IN</text>
<text x="166.3" y="130.3">100nF</text>
<text x="169.6" y="128">C6</text>
<text x="182.9" y="129.4">L1</text>
<text x="253.6" y="126">+5V</text>
<text x="259.3" y="126">PWR_FLAG</text>
<text x="91.9" y="132.8">C_Polarized</text>
<text x="94.7" y="136.9">100K</text>
<text x="102" y="136.9">1M</text>
<text x="105.8" y="136.9">1M</text>
<text x="118.5" y="132.8">10uF,50V10uF,50V</text>
<text x="132.5" y="132.8">100nF</text>
<text x="142" y="136.8">IN</text>
<text x="142" y="134.2">IN</text>
<text x="165.5" y="136.8">LX</text>
<text x="165.5" y="134.2">LX</text>
<text x="87" y="142.4">GND</text>
<text x="97.1" y="139.2">R3R166R167</text>
<text x="113.7" y="142.4">GND</text>
<text x="121.3" y="142.4">GND</text>
<text x="127.6" y="142.4">GND</text>
<text x="130.5" y="143.1" transform="rotate(-90 130.5 143.1)">C63</text>
<text x="132.8" y="143.1" transform="rotate(-90 132.8 143.1)">1nF</text>
<text x="142" y="143.1">EN</text>
<text x="165.5" y="139.3">LX</text>
<text x="187.4" y="138.2">100K</text>
<text x="189.8" y="140.5">R8</text>
<text x="204.9" y="138.1">C72</text>
<text x="204.9" y="140.4">10uF,10V</text>
<text x="209.9" y="138.1">C8</text>
<text x="209.9" y="140.4">10uF,10V</text>
<text x="216.3" y="138.1">C9</text>
<text x="216.3" y="140.4">10uF,10V</text>
<text x="222.6" y="138.1">C10</text>
<text x="222.6" y="140.4">10uF,10V</text>
<text x="229" y="138.1">C11</text>
<text x="229" y="140.4">10uF,10V</text>
<text x="235.3" y="138.1">C12</text>
<text x="235.3" y="140.4">10uF,10V</text>
<text x="241.7" y="138.1">C13</text>
<text x="241.7" y="140.4">10uF,10V</text>
<text x="248" y="138.1">C15</text>
<text x="248" y="140.4">10uF,10V</text>
<text x="254.4" y="138.1">C16</text>
<text x="254.4" y="140.4">10uF,10V</text>
<text x="311.8" y="142.4">GND</text>
<text x="127.8" y="147.9">100nF</text>
<text x="129.5" y="145.6">C3</text>
<text x="142" y="146.9">TON</text>
<text x="165.3" y="148.2">FB</text>
<text x="200" y="148.8">GND GND</text>
<text x="211.5" y="148.8">GND</text>
<text x="217.8" y="148.8">GND</text>
<text x="224.2" y="148.8">GND</text>
<text x="230.5" y="148.8">GND</text>
<text x="236.9" y="148.8">GND</text>
<text x="243.2" y="148.8">GND</text>
<text x="249.6" y="148.8">GND</text>
<text x="94.1" y="155.9">18.7K</text>
<text x="142" y="152">SS</text>
<text x="162.6" y="154.5">PGND</text>
<text x="186.8" y="153.4">18.7K</text>
<text x="189.8" y="155.7">R9</text>
<text x="97.1" y="158.2">R4</text>
<text x="120.9" y="158.4" transform="rotate(-90 120.9 158.4)">GND GND GND</text>
<text x="132.8" y="161.8" transform="rotate(-90 132.8 161.8)">C4</text>
<text x="142" y="157.1">VCC</text>
<text x="155.8" y="160.3" transform="rotate(-90 155.8 160.3)">AGND</text>
<text x="162.6" y="159.6">PGND</text>
<text x="162.6" y="157.1">PGND</text>
<text x="302.5" y="161.6">PWR_FLAG</text>
<text x="130.5" y="164.6" transform="rotate(-90 130.5 164.6)">2.2uF</text>
<text x="287.9" y="166.6">+5V</text>
<text x="336.9" y="166.6">VBUS</text>
<text x="99.7" y="171.6">GND</text>
<text x="153" y="171.6">GND</text>
<text x="192.4" y="171.6">GND</text>
<text x="304.9" y="171">AO3401</text>
<text x="306.6" y="168.7">Q26</text>
<text x="318.8" y="171">AO3401</text>
<text x="320.6" y="168.7">Q27</text>
<text x="282.7" y="179.8">R168</text>
<text x="283.9" y="177.5">10K</text>
<text x="333.3" y="179.8">R169</text>
<text x="333.3" y="177.5">10K</text>
<text x="311.3" y="191.5">2SK3019</text>
<text x="311.3" y="193.8">Q25</text>
<text x="306.7" y="208.5">GND</text>
<text x="88.7" y="212.4">VCC</text>
<text x="118.7" y="212.9">L78L12_SOT89</text>
<text x="123.8" y="210.6">U16</text>
<text x="150.1" y="211.1">+12V</text>
<text x="106.3" y="221.9">C190</text>
<text x="120.9" y="216.8">IN</text>
<text x="126.6" y="220.7" transform="rotate(-90 126.6 220.7)">GND</text>
<text x="126.7" y="216.8">OUT</text>
<text x="141.4" y="221.9">C192</text>
<text x="105.3" y="224.3">100nF</text>
<text x="141.4" y="224.3">100nF</text>
<text x="112.4" y="246.6">GND</text>
<text x="123.8" y="246.6">GND</text>
<text x="136.5" y="246.6">GND</text>
</g>
<g font-size="1.8" fill="#0f0f0f">
<text x="294.6" y="48">VIN-HP</text>
<text x="120.6" y="50.5">VIN</text>
<text x="144.8" y="77.2">VIN-HP</text>
<text x="135.9" y="150.9">SS18</text>
</g>
<g font-size="1.8" fill="#a90000">
<text x="90.1" y="53.1">3</text>
<text x="90.1" y="50.5">4</text>
<text x="155.5" y="50.5">1</text>
<text x="163.1" y="50.5">3</text>
<text x="178.4" y="50.5">3</text>
<text x="186" y="50.5">1</text>
<text x="90.1" y="58.2">1</text>
<text x="90.1" y="55.6">2</text>
<text x="159.8" y="57.9" transform="rotate(-90 159.8 57.9)">2</text>
<text x="182.6" y="57.9" transform="rotate(-90 182.6 57.9)">2</text>
<text x="239.8" y="59.1" transform="rotate(-90 239.8 59.1)">2</text>
<text x="230.4" y="64.5">1</text>
<text x="230.4" y="62">8</text>
<text x="248.2" y="64.5">6</text>
<text x="248.2" y="62">7</text>
<text x="159.8" y="69.8" transform="rotate(-90 159.8 69.8)">A1</text>
<text x="164.8" y="69.9" transform="rotate(-90 164.8 69.9)">B1</text>
<text x="230.4" y="69.6">5</text>
<text x="133.9" y="77.2">2</text>
<text x="141.5" y="77.2">3</text>
<text x="152.3" y="77.2">C2</text>
<text x="152.4" y="72.1">A2</text>
<text x="170.1" y="72.1">C1</text>
<text x="230.4" y="77.2">3</text>
<text x="230.4" y="74.7">4</text>
<text x="162.3" y="82.6" transform="rotate(-90 162.3 82.6)">B2</text>
<text x="239.8" y="82" transform="rotate(-90 239.8 82)">9</text>
<text x="138.2" y="84.5" transform="rotate(-90 138.2 84.5)">1</text>
<text x="139" y="125.5">4</text>
<text x="168.9" y="124.2">16</text>
<text x="139" y="130.6">4</text>
<text x="139" y="128">4</text>
<text x="139" y="135.6">4</text>
<text x="139" y="133.1">4</text>
<text x="169.5" y="135.6">9</text>
<text x="169.5" y="133.1">9</text>
<text x="139" y="142">1</text>
<text x="169.5" y="138.2">9</text>
<text x="138.4" y="145.8">15</text>
<text x="169.5" y="147.1">2</text>
<text x="138.4" y="156">17</text>
<text x="138.4" y="150.9">18</text>
<text x="168.9" y="156">10</text>
<text x="168.9" y="153.4">10</text>
<text x="168.9" y="158.5">10</text>
<text x="154.7" y="163.3" transform="rotate(-90 154.7 163.3)">3</text>
<text x="304.1" y="173.7">3</text>
<text x="311.7" y="173.7">2</text>
<text x="318.1" y="173.7">2</text>
<text x="325.7" y="173.7">3</text>
<text x="308.4" y="181" transform="rotate(-90 308.4 181)">1</text>
<text x="322.3" y="181" transform="rotate(-90 322.3 181)">1</text>
<text x="301.6" y="191.5">1</text>
<text x="308.4" y="188.7" transform="rotate(-90 308.4 188.7)">3</text>
<text x="308.4" y="196.3" transform="rotate(-90 308.4 196.3)">2</text>
<text x="118.7" y="215.6">3</text>
<text x="131.4" y="215.6">1</text>
<text x="125.5" y="223" transform="rotate(-90 125.5 223)">2</text>
</g>
<g font-size="1.8" fill="#009600">
<text x="189.2" y="50.5">VCC_MIDDLE</text>
<text x="175.3" y="133.1">5V-LX</text>
</g>
<g font-size="1.8" fill="#0000c2">
<text x="254" y="70.9">20mV</text>
<text x="260.4" y="70.9">=</text>
<text x="263.1" y="70.9">1A</text>
</g>
</svg>
